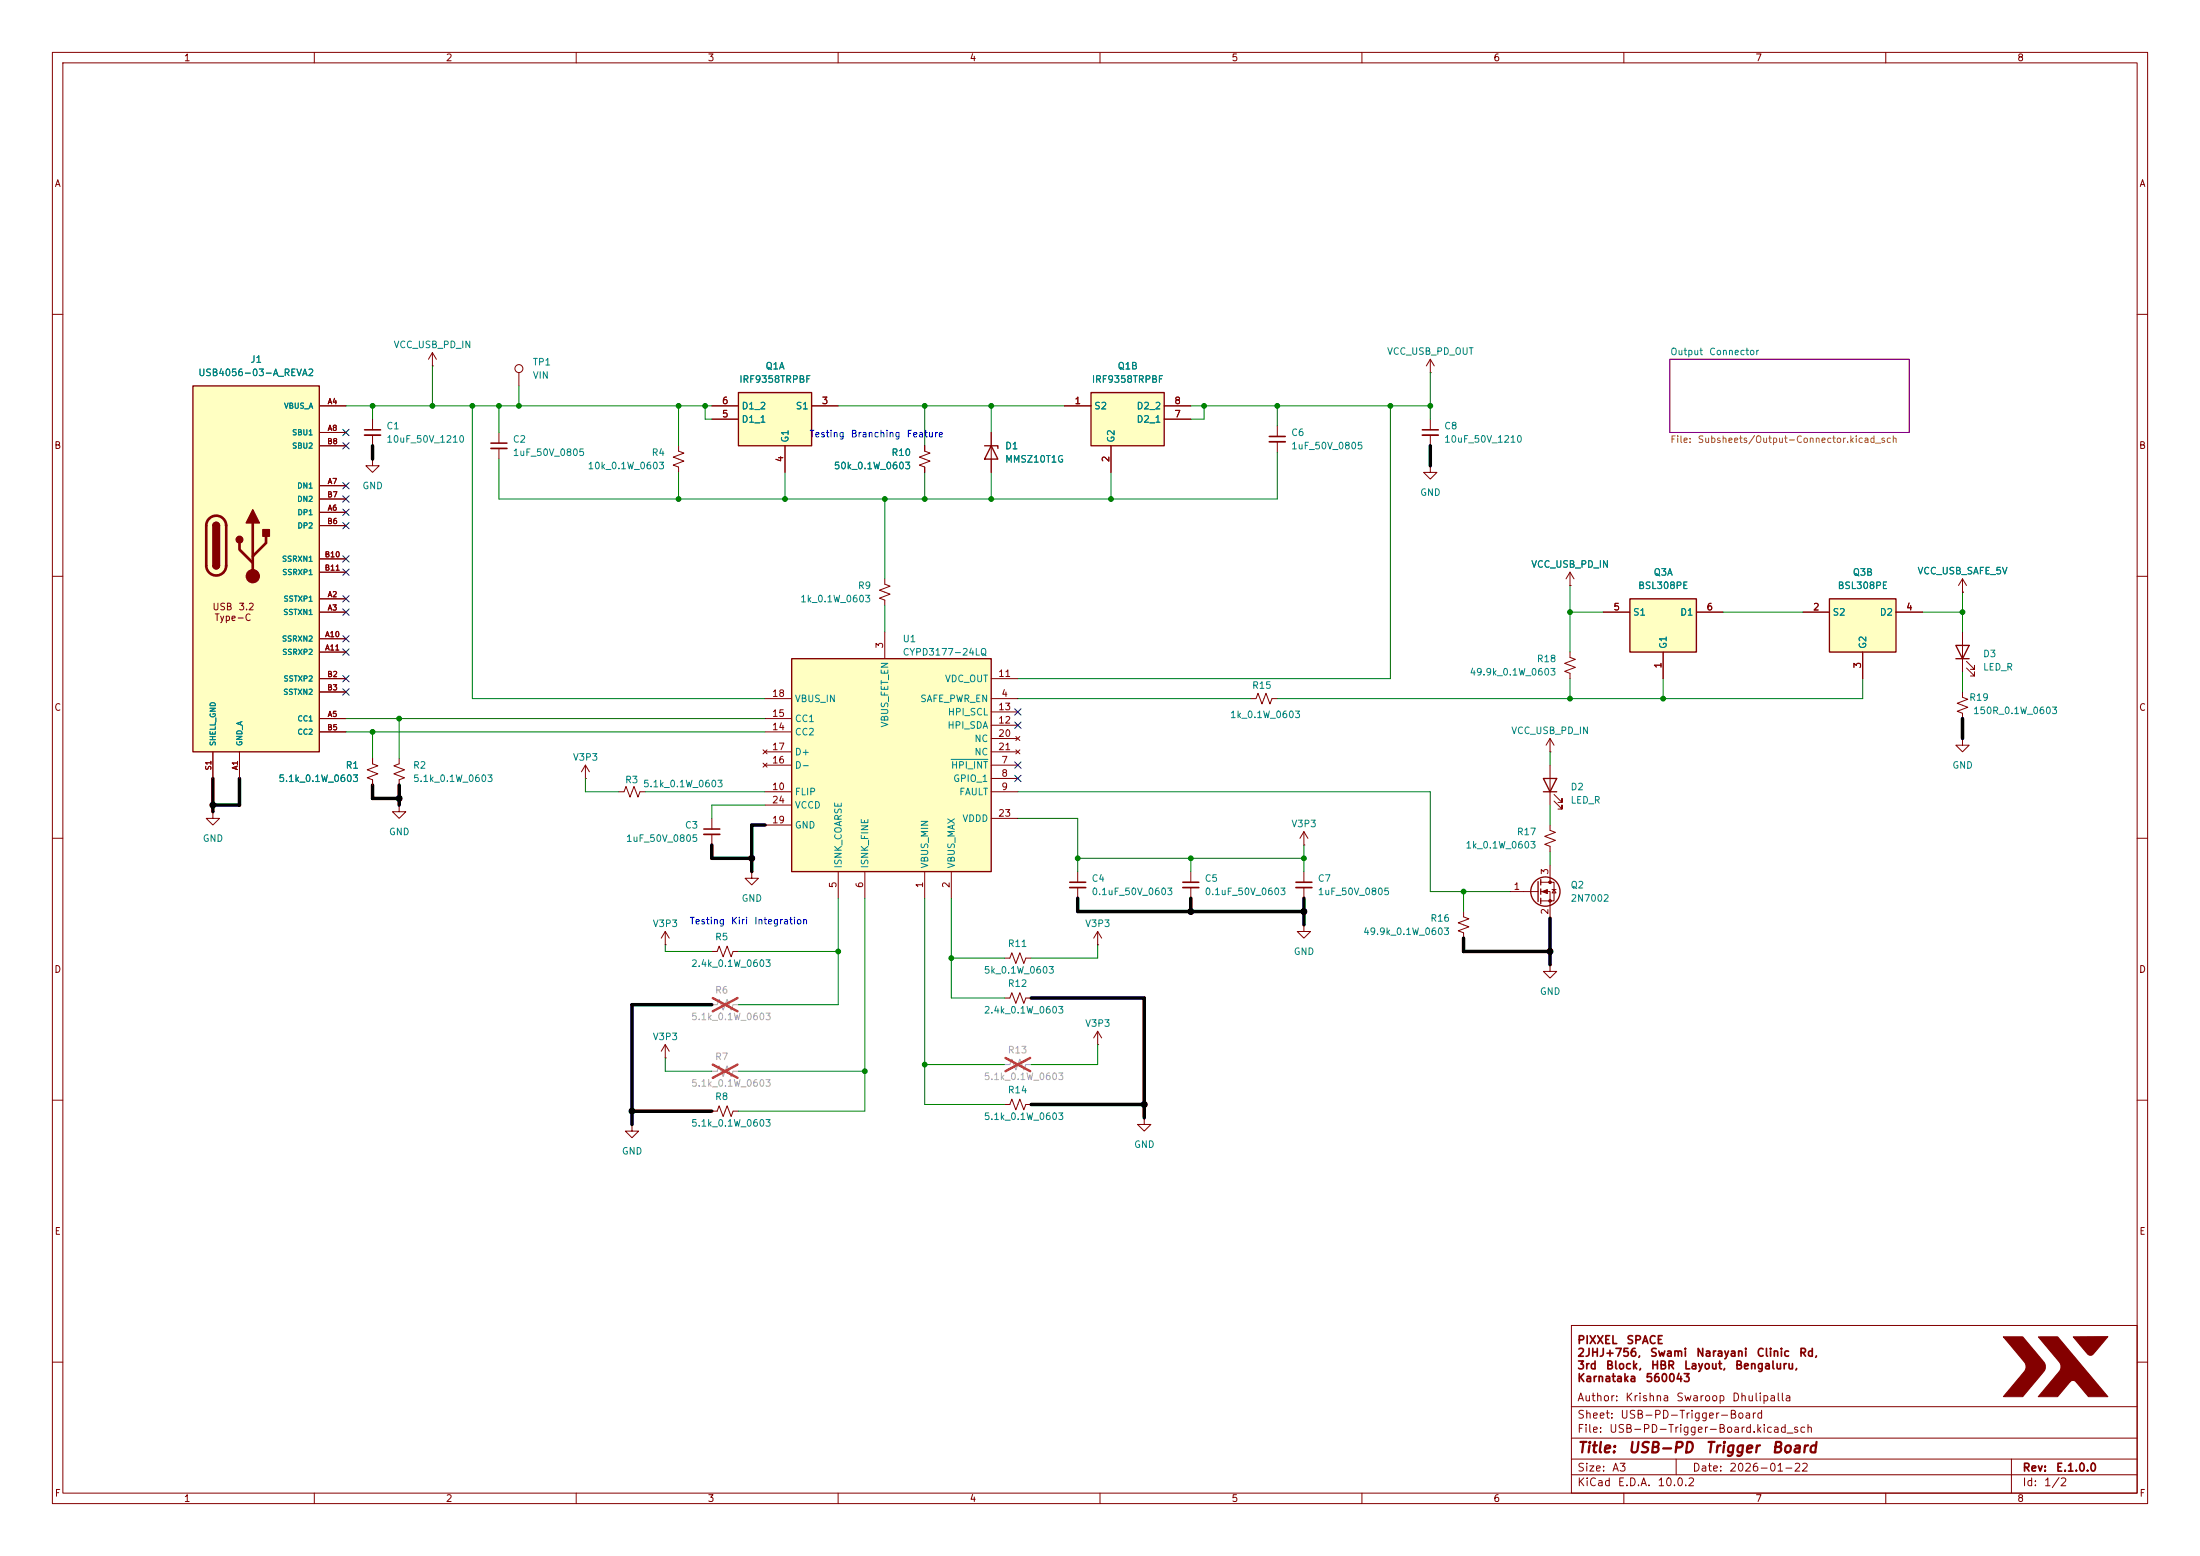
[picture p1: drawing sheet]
<svg xmlns="http://www.w3.org/2000/svg" width="420mm" height="297mm" viewBox="0 0 420 297" stroke-linecap="round" stroke-linejoin="round" font-family="sans-serif">
<path d="M0 0h420v297h-420z" fill="#fff" stroke="#fff" stroke-width=".19"/>
<g fill="none" stroke="#840000" stroke-width=".19">
<path d="M10 10h400v277h-400zM12 12h396v273h-396zM60 10v2M110 10v2M160 10v2M210 10v2M260 10v2M310 10v2M360 10v2M10 60h2M408 60h2M10 110h2"/>
<path d="M408 110h2M374.6 120.7v7.6M375.4 127.5l1.5 1.5v-.7v.7h-.7M375.4 126.2l1.5 1.6v-.8v.8h-.7M10 160h2M408 160h2M143.5 166.4v1.2h1.3l-1.3 1.3-1.3-1.3h1.3M143.5 166.4h.1M127 199.4l-.8 1.3M127 199.4l.8 1.3M127 199.4v2.5M10 210h2"/>
<path d="M127 201.9h.1M408 210h2M300 253h108v32h-108zM10 260h2M300 278.5h108M300 274.5h108M300 268.5h108M320 278.5v3M384 278.5v6.5M408 260h2M60 285v2M110 285v2"/>
<path d="M160 285v2M210 285v2M260 285v2M300 281.5h108M310 285v2M360 285v2"/>
</g>
<g fill="#840000" stroke="#840000" stroke-width=".19">
<path d="M382.4 255.2h3.7l3.6 4.2a1.8 1.8 0 0 1 0 3l-3.6 4.2h-3.6l3.2-3.9a2.25 2.25 0 0 0 .9-2.6z"/>
<path d="M389.1 255.2h3.7l9.6 11.4h-3.7l-2.7-3.1a1.08 1.08 0 0 0-1.3 .8l-1.9 2.3h-3.7l4.1-4.9 .2-.8-.2-.9z"/>
<path d="M395.8 255.2l6.6-.1-1.9 2.3a2.46 2.46 0 0 1-1.4 1.3 1.89 1.89 0 0 1-1.3-1.1z"/>
</g>
<path d="M318.8 68.6h45.7v14h-45.7z" fill="none" stroke="#840084" stroke-width=".19"/>
<path d="M373.4 123.2h2.5l-1.3 2.5zM373.4 125.7h2.5" fill="none" stroke="#840000" stroke-width=".25"/>
<path d="M311.1 114.3h12.7v10.2h-12.7z" fill="#ffffc2"/>
<path d="M311.1 114.3h12.7v10.2h-12.7z" fill="none" stroke="#840000" stroke-width=".25"/>
<path d="M299.7 111.8h.1M299.7 109.2l-.7 1.3M299.7 109.2l.8 1.3M299.7 109.2v2.6M306.1 116.8h5M323.8 116.8h5.1M374.6 113h.1M374.6 110.5l-.7 1.3M374.6 110.5l.8 1.3M374.6 110.5v2.5M317.5 124.5v5" fill="none" stroke="#840000" stroke-width=".19"/>
<path d="M349.2 114.3h12.7v10.2h-12.7z" fill="#ffffc2"/>
<path d="M349.2 114.3h12.7v10.2h-12.7z" fill="none" stroke="#840000" stroke-width=".25"/>
<g fill="none" stroke="#840000" stroke-width=".19">
<path d="M344.2 116.8h5M361.9 116.8h5.1M355.6 124.5v5M374.6 132.1v1l1.1 .4-2.1 .7 2.1 .8-2.1 .8 1 .3v1.1M71.1 144.8v1l1 .4-2 .7 2 .8-2 .8 1 .3v1.1M76.2 144.8v1l-1 .4 2 .7-2 .8 2 .8-1 .3v1.1M205.7 166.4v2M205.7 169.4v2.1M209.5 177.8v2.5M209.5 177.8l-.7 1.3M209.5 177.8l.8 1.3M227.3 166.4v2"/>
<path d="M227.3 169.4v2.1M191.8 190.5h1l.4-1 .7 2 .8-2 .8 2 .3-1h1M191.8 182.9h1l.4-1 .7 2 .8-2 .8 2 .3-1h1M209.5 199.4h.1M209.5 180.3h.1M209.5 196.9l-.7 1.2M209.5 196.9l.8 1.2M209.5 196.9v2.5M191.8 210.8h1l.4-1 .7 2 .8-2 .8 2 .3-1h1M218.4 213.4v1.2h1.3l-1.3 1.3-1.2-1.3h1.2M218.4 213.4h.1"/>
</g>
<path d="M204.2 168.4h3.1M225.8 168.4h3.1" fill="none" stroke="#840000" stroke-width=".3"/>
<path d="M204.2 169.4h3.1M225.8 169.4h3.1" fill="none" stroke="#840000" stroke-width=".33"/>
<path d="M191.8 203.2h1l.4-1 .7 2 .8-2 .8 2 .3-1h1" fill="none" stroke="#a1a1a1" stroke-width=".19"/>
<path d="M191.9 201.9l4.8 2.6M196.7 201.9l-4.8 2.6" fill="none" stroke="#ff2626" stroke-width=".46"/>
<path d="M151.1 125.7h38.1v40.7h-38.1z" fill="#ffffc2"/>
<path d="M151.1 125.7h38.1v40.7h-38.1z" fill="none" stroke="#840000" stroke-width=".25"/>
<g fill="none" stroke="#840000" stroke-width=".19">
<path d="M168.9 110.5v1l1 .4-2 .7 2 .8-2 .8 1 .4v1M146 133.4h5.1M146 139.7h5.1M146 137.2h5.1M168.9 120.7v5M189.2 133.4h5.1M189.2 129.5h5.1M189.2 138.4h5.1M189.2 135.9h5.1M145.7 145.7l.7 .7M145.7 143.1l.7 .8M146 146.1h5.1"/>
<path d="M146 151.1h5.1M146 143.5h5.1M146 157.5h5.1M146 153.7h5.1M146.4 145.7l-.7 .7M146.4 143.1l-.7 .8M189.2 146.1h5.1M189.2 148.6h5.1M189.2 151.1h5.1M189.2 143.5h5.1M189.2 141h5.1M189.2 156.2h5.1"/>
<path d="M193.9 140.6l.8 .8M193.9 143.1l.8 .8M194.7 140.6l-.8 .8M194.7 143.1l-.8 .8M160 166.4v5.1M165.1 166.4v5.1M176.5 166.4v5.1M181.6 166.4v5.1"/>
</g>
<path d="M181.6 144.9h7" fill="none" stroke="#008484" stroke-width=".19"/>
<path d="M141 74.9h13.9v10.2h-13.9z" fill="#ffffc2"/>
<path d="M141 74.9h13.9v10.2h-13.9z" fill="none" stroke="#840000" stroke-width=".25"/>
<g fill="none" stroke="#840000" stroke-width=".19">
<path d="M99.1 71.1v2.6M135.9 77.5h5.1M154.9 77.5h5.1M71.1 87.6v1.3h1.3l-1.3 1.3-1.3-1.3h1.3M71.1 87.6h.1M71.1 80v2M71.1 83.1v2M95.2 82.6v2M95.2 85.6v2M135.9 80h5.1M149.9 85.1v5.1M176.5 85.1v1l1 .4-2 .7 2 .8-2 .8 1 .4v1"/>
<path d="M40.6 154.9v1.3h1.3l-1.3 1.3-1.2-1.3h1.2M40.6 154.9h.1M76.2 153.7v1.2h1.3l-1.3 1.3-1.3-1.3h1.3M76.2 153.7h.1M111.8 148.6h.1M111.8 146.1l-.8 1.2M111.8 146.1l.7 1.2M111.8 146.1v2.5M118.1 151.1h1l.4-1 .8 2 .7-2 .8 2 .4-1h1M135.9 156.2v2M135.9 159.3v2M279.4 174v1l1 .4-2 .7 2 .8-2 .8 1 .4v1"/>
<circle cx="99.1" cy="70.4" r=".76"/>
</g>
<path d="M69.6 82h3M93.7 84.6h3.1M134.4 158.2h3" fill="none" stroke="#840000" stroke-width=".3"/>
<path d="M69.6 83.1h3M93.7 85.6h3.1M134.4 159.3h3" fill="none" stroke="#840000" stroke-width=".33"/>
<path d="M36.8 73.7h24.2v69.8h-24.2z" fill="#ffffc2"/>
<path d="M36.8 73.7h24.2v69.8h-24.2zM40.6 100.3a.64 .64 0 0 1 .7-.6 .64 .64 0 0 1 .6 .6M40.6 108a.64 .64 0 0 0 .7 .6 .64 .64 0 0 0 .6-.6M294.6 148.6h2.6l-1.3 2.5zM294.6 151.1h2.6" fill="none" stroke="#840000" stroke-width=".25"/>
<path d="M39.9 99a1.9 1.9 0 0 1 2.1-.4 1.9 1.9 0 0 1 1.2 1.7v7.7a1.91 1.91 0 0 1-1.9 1.8 1.91 1.91 0 0 1-1.9-1.8v-7.8l.1-.7zM48.3 99.8v10.2M45.7 103.6v1.3l2.6 2.5M50.8 102.4v1.2l-2.5 2.6" fill="none" stroke="#840000" stroke-width=".51"/>
<g fill="#840000" stroke="#840000" stroke-width=".25">
<path d="M40.6 100.3h1.3v7.7h-1.3z"/>
<path d="M40.8 99.9a.64 .64 0 0 1 .7-.2 .64 .64 0 0 1 .4 .6h-1.3z"/>
<path d="M40.6 108h1.3a.64 .64 0 0 1-.6 .6 .64 .64 0 0 1-.7-.6z"/>
<path d="M48.3 97.3l1.2 2.5h-2.5z"/>
<path d="M50.2 101.1h1.2v1.3h-1.2z"/>
<circle cx="45.7" cy="103" r=".63"/>
</g>
<circle cx="48.3" cy="110" r="1.27" fill="#840000" stroke="#840000" stroke-width=".19"/>
<g fill="none" stroke="#840000" stroke-width=".19">
<path d="M61 77.5h5M82.5 69.9h.1M82.5 67.3l-.7 1.3M82.5 67.3l.8 1.3M82.5 67.3v2.6M273 71.1h.1M273 68.6l-.7 1.3M273 68.6l.8 1.3M273 68.6v2.5M61 97.8h5M61 92.7h5M61 82.6h5"/>
<path d="M61 95.3h5M61 85.1h5M129.5 85.1v1l1.1 .4-2.1 .7 2.1 .8-2.1 .8 1 .4v1M61 114.3h5M61 116.8h5M61 100.3h5M61 106.7h5M61 109.2h5M61 137.2h5M61 121.9h5M61 124.5h5M61 129.5h5"/>
<path d="M61 132.1h5M61 139.7h5M299.7 124.5v1l1 .4-2 .7 2 .8-2 .7 1 .4v1M40.6 143.5v5.1M45.7 143.5v5.1M295.9 143.5h.1M295.9 141v2.5M295.9 146.1v7.6M295.9 141l-.8 1.2M295.9 141l.8 1.2M296.7 152.9l1.5 1.5v-.7v.7h-.8M296.7 151.6l1.5 1.6v-.8v.8h-.8"/>
<path d="M374.6 141v1.2h1.3l-1.3 1.3-1.2-1.3h1.2M374.6 141h.1M295.9 184.2v1.2h1.3l-1.3 1.3-1.3-1.3h1.3M295.9 184.2h.1"/>
</g>
<path d="M208.3 74.9h13.9v10.2h-13.9z" fill="#ffffc2"/>
<g fill="none" stroke="#840000" stroke-width=".25">
<path d="M208.3 74.9h13.9v10.2h-13.9zM188 85.1h2.5v.5M189.2 85.1l1.3 2.5h-2.5zM293.6 168.3v3.8M294.1 167.9v1M294.1 169.7v1M294.1 171.5v1"/>
<circle cx="295" cy="170.2" r="2.79"/>
</g>
<g fill="none" stroke="#840000" stroke-width=".19">
<path d="M61 77.5h5M135.9 77.5h5.1M154.9 77.5h5.1M203.2 77.5h5.1M222.2 77.5h5.1M61 97.8h5M61 92.7h5M61 82.6h5M61 95.3h5M61 85.1h5M135.9 80h5.1M149.9 85.1v5.1"/>
<path d="M176.5 85.1v1M176.5 89.2v1M189.2 82.6v7.6M212.1 85.1v5.1M222.2 80h5.1M243.8 81.3v2M243.8 84.3v2.1M273 88.9v1.3h1.3l-1.3 1.2-1.2-1.2h1.2M273 88.9h.1M273 80v2M273 83.1v2M61 114.3h5"/>
<path d="M61 116.8h5M61 100.3h5M61 106.7h5M61 109.2h5M299.7 111.8h.1M306.1 116.8h5M323.8 116.8h5.1M344.2 116.8h5M361.9 116.8h5.1M374.6 113h.1M61 137.2h5M61 121.9h5"/>
<path d="M61 124.5h5M61 129.5h5M61 132.1h5M61 139.7h5M238.8 133.4h1l.4-1.1 .7 2.1 .8-2.1 .7 2.1 .4-1h1M317.5 124.5v5M355.6 124.5v5M40.6 143.5v5.1M45.7 143.5v5.1M71.1 144.8v1M71.1 148.8v1.1M248.9 158.8v2.5"/>
<path d="M248.9 158.8l-.7 1.2M248.9 158.8l.8 1.2M295.9 157.5v1l1 .4-2 .7 2 .8-2 .8 1 .3v1.1M127 177.8l-.8 1.3M127 177.8l.8 1.3M127 177.8v2.5M248.9 176.5v1.3h1.3l-1.3 1.3-1.3-1.3h1.3M248.9 176.5h.1M248.9 161.3h.1M248.9 166.4v2M248.9 169.4v2.1M288.3 170.2h5.3"/>
<path d="M294.1 168.4h2.6v3.6h-2.6M294.1 170.2h1.8v5.1M295.9 165.1v3.3M296.3 169.8h.8M296.7 169.8l.4 .6h-.8zM127 180.3h.1M135.9 181.6h1l.4-1 .7 2 .8-2 .8 2 .4-1h1M120.6 214.6v1.3h1.3l-1.3 1.3-1.2-1.3h1.2M120.6 214.6h.1M135.9 212.1h1l.4-1 .7 2 .8-2 .8 2 .4-1h1"/>
</g>
<path d="M242.3 83.3h3.1M271.5 82h3.1M247.4 168.4h3" fill="none" stroke="#840000" stroke-width=".3"/>
<path d="M242.3 84.3h3.1M271.5 83.1h3.1M247.4 169.4h3" fill="none" stroke="#840000" stroke-width=".33"/>
<g fill="#840000" stroke="#840000" stroke-width=".19">
<path d="M294.4 170.2l1-.4v.8z"/>
<circle cx="295.9" cy="168.4" r=".25"/>
<circle cx="295.9" cy="172" r=".25"/>
</g>
<path d="M135.9 191.8h1l.4-1 .7 2 .8-2 .8 2 .4-1h1M135.9 204.5h1l.4-1 .7 2 .8-2 .8 2 .4-1h1" fill="none" stroke="#a1a1a1" stroke-width=".19"/>
<path d="M136.1 190.5l4.7 2.5M140.8 190.5l-4.7 2.5M136.1 203.2l4.7 2.5M140.8 203.2l-4.7 2.5" fill="none" stroke="#ff2626" stroke-width=".46"/>
<g fill="none" stroke="#008400" stroke-width=".19">
<path d="M66 77.5h69.9M71.1 77.5v2.5M82.5 69.9v7.6M90.2 77.5v55.9h55.8M95.2 77.5v5.1M99.1 73.7v3.8M129.5 77.5v7.6M134.6 77.5v2.5h1.3M160 77.5h43.2M176.5 77.5v7.6M189.2 77.5v5.1M227.3 77.5h45.7"/>
<path d="M229.9 77.5v2.5h-2.6M243.8 77.5v3.8M265.4 77.5v52h-71.1M273 71.1v8.9M129.5 90.2v5.1M149.9 90.2v5.1M168.9 95.3v15.2M176.5 90.2v5.1M189.2 90.2v5.1M212.1 90.2v5.1M243.8 86.4v8.9h-148.6v-7.7M168.9 115.6v5.1"/>
<path d="M299.7 111.8v12.7M299.7 116.8h6.4M328.9 116.8h15.3M367 116.8h7.6M374.6 113v7.7M66 137.2h80M66 139.7h80M71.1 139.7v5.1M76.2 137.2v7.6M194.3 133.4h44.5M299.7 129.5v3.9M317.5 129.5v3.9"/>
<path d="M355.6 129.5v3.9h-111.8M374.6 128.3v3.8M111.8 148.6v2.5h6.3M123.2 151.1h22.8M146 153.7h-10.1v2.5M194.3 151.1h78.7v19.1h15.3M194.3 156.2h11.4v10.2M295.9 143.5v2.6M295.9 153.7v3.8M160 171.5v20.3h-19M165.1 171.5v40.6h-24.1M176.5 171.5v39.3h15.3"/>
<path d="M181.6 171.5v19h10.2M205.7 163.8h43.2M227.3 163.8v2.6M248.9 161.3v5.1M279.4 170.2v3.8M295.9 162.6v2.5M127 180.3v1.3h8.9M141 181.6h19M181.6 182.9h10.2M209.5 199.4v3.8h-12.7M209.5 180.3v2.6h-12.7M127 201.9v2.6h8.9"/>
<path d="M141 204.5h24.1M176.5 203.2h15.3"/>
</g>
<g fill="none" stroke="#000" stroke-width=".66">
<path d="M71.1 85.1v2.5M273 85.1v3.8M374.6 137.2v3.8M40.6 148.6v6.3M45.7 148.6v5.1h-5.1M71.1 149.9v2.5h5.1M76.2 149.9v3.8M146 157.5h-2.5v8.9M135.9 161.3v2.5h7.6M205.7 171.5v2.5h43.2M227.3 171.5v2.5M248.9 171.5v5"/>
<path d="M279.4 179.1v2.5h16.5M295.9 175.3v8.9M135.9 191.8h-15.3v22.8M196.8 190.5h21.6v22.9M120.6 212.1h15.3M196.8 210.8h21.6"/>
</g>
<g fill="none" stroke="#000084" stroke-width=".19">
<path d="M65.4 84.5l1.2 1.2M65.4 81.9l1.2 1.3M65.4 99.7l1.2 1.2M65.4 92.1l1.2 1.2M65.4 97.2l1.2 1.2M65.4 94.6l1.2 1.3M66.6 84.5l-1.2 1.2M66.6 81.9l-1.2 1.3M66.6 99.7l-1.2 1.2M66.6 92.1l-1.2 1.2M66.6 97.2l-1.2 1.2M66.6 94.6l-1.2 1.3"/>
<path d="M65.4 113.7l1.2 1.2M65.4 116.2l1.2 1.2M65.4 106.1l1.2 1.2M65.4 108.6l1.2 1.2M66.6 113.7l-1.2 1.2M66.6 116.2l-1.2 1.2M66.6 106.1l-1.2 1.2M66.6 108.6l-1.2 1.2M65.4 131.5l1.2 1.2M65.4 128.9l1.2 1.2M65.4 121.3l1.2 1.2M65.4 123.9l1.2 1.2"/>
<path d="M66.6 131.5l-1.2 1.2M66.6 128.9l-1.2 1.2M66.6 121.3l-1.2 1.2M66.6 123.9l-1.2 1.2M193.7 137.8l1.2 1.2M193.7 135.3l1.2 1.2M194.9 137.8l-1.2 1.2M194.9 135.3l-1.2 1.2M193.7 145.4l1.2 1.3M193.7 148l1.2 1.2M194.9 145.4l-1.2 1.3M194.9 148l-1.2 1.2"/>
</g>
<g fill="#008400" stroke="#008400" stroke-width=".19">
<circle cx="76.2" cy="137.2" r=".46"/>
<circle cx="71.1" cy="139.7" r=".46"/>
<circle cx="279.4" cy="170.2" r=".46"/>
<circle cx="299.7" cy="133.4" r=".46"/>
<circle cx="248.9" cy="163.8" r=".46"/>
<circle cx="160" cy="181.6" r=".46"/>
<circle cx="181.6" cy="182.9" r=".46"/>
<circle cx="165.1" cy="204.5" r=".46"/>
<circle cx="176.5" cy="203.2" r=".46"/>
<circle cx="189.2" cy="95.3" r=".46"/>
<circle cx="189.2" cy="77.5" r=".46"/>
<circle cx="212.1" cy="95.3" r=".46"/>
<circle cx="265.4" cy="77.5" r=".46"/>
<circle cx="243.8" cy="77.5" r=".46"/>
<circle cx="229.9" cy="77.5" r=".46"/>
<circle cx="273" cy="77.5" r=".46"/>
<circle cx="99.1" cy="77.5" r=".46"/>
<circle cx="129.5" cy="77.5" r=".46"/>
<circle cx="90.2" cy="77.5" r=".46"/>
<circle cx="82.5" cy="77.5" r=".46"/>
<circle cx="71.1" cy="77.5" r=".46"/>
<circle cx="129.5" cy="95.3" r=".46"/>
<circle cx="134.6" cy="77.5" r=".46"/>
<circle cx="95.2" cy="77.5" r=".46"/>
<circle cx="176.5" cy="77.5" r=".46"/>
<circle cx="149.9" cy="95.3" r=".46"/>
<circle cx="168.9" cy="95.3" r=".46"/>
<circle cx="176.5" cy="95.3" r=".46"/>
<circle cx="205.7" cy="163.8" r=".46"/>
<circle cx="227.3" cy="163.8" r=".46"/>
<circle cx="317.5" cy="133.4" r=".46"/>
<circle cx="374.6" cy="116.8" r=".46"/>
<circle cx="299.7" cy="116.8" r=".46"/>
</g>
<g fill="#000" stroke="#000" stroke-width=".19">
<circle cx="40.6" cy="153.7" r=".56"/>
<circle cx="76.2" cy="152.4" r=".56"/>
<circle cx="143.5" cy="163.8" r=".56"/>
<circle cx="227.3" cy="174" r=".56"/>
<circle cx="248.9" cy="174" r=".56"/>
<circle cx="295.9" cy="181.6" r=".56"/>
<circle cx="120.6" cy="212.1" r=".56"/>
<circle cx="218.4" cy="210.8" r=".56"/>
</g>
<g font-size="2" fill="#840000">
<text x="301" y="277.8">Title:</text>
<text x="310.7" y="277.8">USB-PD</text>
<text x="325.5" y="277.8">Trigger</text>
<text x="338.1" y="277.8">Board</text>
</g>
<g font-size="1.5" fill="#840000">
<text x="301" y="256.9">PIXXEL</text>
<text x="310.4" y="256.9">SPACE</text>
<text x="301" y="259.3">2JHJ+756,</text>
<text x="301" y="261.7">3rd</text>
<text x="306.4" y="261.7">Block,</text>
<text x="314.9" y="259.3">Swami</text>
<text x="315" y="261.7">HBR</text>
<text x="321.4" y="261.7">Layout,</text>
<text x="323.7" y="259.3">Narayani</text>
<text x="331.1" y="261.7">Bengaluru,</text>
<text x="335.2" y="259.3">Clinic</text>
<text x="343.3" y="259.3">Rd,</text>
<text x="301" y="264.2">Karnataka</text>
<text x="301" y="267.8">Author:</text>
<text x="310.1" y="267.8">Krishna</text>
<text x="314" y="264.2">560043</text>
<text x="319.9" y="267.8">Swaroop</text>
<text x="330.5" y="267.8">Dhulipalla</text>
<text x="301" y="273.8">File:</text>
<text x="301" y="271.1">Sheet:</text>
<text x="307.1" y="273.8">USB-PD-Trigger-Board.kicad_sch</text>
<text x="309.2" y="271.1">USB-PD-Trigger-Board</text>
<text x="301" y="281.2">Size:</text>
<text x="307.6" y="281.2">A3</text>
<text x="323" y="281.2">Date:</text>
<text x="330" y="281.2">2026-01-22</text>
<text x="386" y="281.2">Rev:</text>
<text x="392.4" y="281.2">E.1.0.0</text>
<text x="301" y="284">KiCad</text>
<text x="308.7" y="284">E.D.A.</text>
<text x="316.3" y="284">10.0.2</text>
<text x="386" y="284">Id:</text>
<text x="390.1" y="284">1/2</text>
</g>
<g font-size="1.3" fill="#840000">
<text x="35" y="12">1</text>
<text x="85" y="12">2</text>
<text x="135" y="12">3</text>
<text x="185" y="12">4</text>
<text x="235" y="12">5</text>
<text x="285" y="12">6</text>
<text x="335" y="12">7</text>
<text x="385" y="12">8</text>
<text x="10.3" y="36">A</text>
<text x="408.3" y="36">A</text>
<text x="137.7" y="77.4">6</text>
<text x="156.8" y="77.4">3</text>
<text x="205" y="77.4">1</text>
<text x="224.1" y="77.4">8</text>
<text x="137.7" y="80">5</text>
<text x="224.1" y="80">7</text>
<text x="10.3" y="86">B</text>
<text x="149.8" y="88.3" transform="rotate(-90 149.8 88.3)">4</text>
<text x="212.1" y="88.3" transform="rotate(-90 212.1 88.3)">2</text>
<text x="408.2" y="86">B</text>
<text x="40.4" y="116.8">USB</text>
<text x="40.8" y="118.8">Type-C</text>
<text x="45.4" y="116.8">3.2</text>
<text x="307.9" y="116.8">5</text>
<text x="325.7" y="116.8">6</text>
<text x="346" y="116.8">2</text>
<text x="363.8" y="116.8">4</text>
<text x="168.9" y="123.9" transform="rotate(-90 168.9 123.9)">3</text>
<text x="190.5" y="129.5">11</text>
<text x="317.5" y="127.7" transform="rotate(-90 317.5 127.7)">1</text>
<text x="355.6" y="127.7" transform="rotate(-90 355.6 127.7)">3</text>
<text x="10.3" y="136">C</text>
<text x="147.3" y="137.1">15</text>
<text x="147.3" y="133.3">18</text>
<text x="190.5" y="135.9">13</text>
<text x="191.1" y="133.3">4</text>
<text x="408.2" y="136">C</text>
<text x="147.3" y="139.7">14</text>
<text x="147.3" y="143.5">17</text>
<text x="190.5" y="138.4">12</text>
<text x="190.5" y="140.9">20</text>
<text x="190.5" y="143.5">21</text>
<text x="147.3" y="146">16</text>
<text x="191.1" y="146">7</text>
<text x="191.1" y="148.6">8</text>
<text x="147.3" y="151.1">10</text>
<text x="147.3" y="153.6">24</text>
<text x="191.1" y="151.1">9</text>
<text x="147.3" y="157.5">19</text>
<text x="190.5" y="156.2">23</text>
<text x="295.9" y="167.1" transform="rotate(-90 295.9 167.1)">3</text>
<text x="160" y="169.6" transform="rotate(-90 160 169.6)">5</text>
<text x="165.1" y="169.6" transform="rotate(-90 165.1 169.6)">6</text>
<text x="176.5" y="169.6" transform="rotate(-90 176.5 169.6)">1</text>
<text x="181.6" y="169.6" transform="rotate(-90 181.6 169.6)">2</text>
<text x="288.9" y="170.2">1</text>
<text x="295.9" y="174.7" transform="rotate(-90 295.9 174.7)">2</text>
<text x="10.3" y="186">D</text>
<text x="408.2" y="186">D</text>
<text x="10.3" y="236">E</text>
<text x="408.3" y="236">E</text>
<text x="10.3" y="286">F</text>
<text x="35" y="287">1</text>
<text x="85" y="287">2</text>
<text x="135" y="287">3</text>
<text x="185" y="287">4</text>
<text x="235" y="287">5</text>
<text x="285" y="287">6</text>
<text x="335" y="287">7</text>
<text x="385" y="287">8</text>
<text x="408.3" y="286">F</text>
</g>
<g font-size="1.3" fill="#008484">
<text x="47.7" y="69.6">J1</text>
<text x="75" y="66.8">VCC_USB_PD_IN</text>
<text x="101.6" y="70.1">TP1</text>
<text x="146" y="70.8">Q1A</text>
<text x="213.3" y="70.8">Q1B</text>
<text x="264.7" y="68">VCC_USB_PD_OUT</text>
<text x="318.8" y="68.1">Output</text>
<text x="326.2" y="68.1">Connector</text>
<text x="37.8" y="72.1">USB4056-03-A_REVA2</text>
<text x="101.6" y="72.6">VIN</text>
<text x="141" y="73.4">IRF9358TRPBF</text>
<text x="208.3" y="73.4">IRF9358TRPBF</text>
<text x="73.7" y="82.3">C1</text>
<text x="141.5" y="81">D1_1</text>
<text x="141.5" y="78.4">D1_2</text>
<text x="151.8" y="78.4">S1</text>
<text x="208.8" y="78.4">S2</text>
<text x="216.9" y="81">D2_1</text>
<text x="216.9" y="78.4">D2_2</text>
<text x="246.4" y="83.5">C6</text>
<text x="275.6" y="82.3">C8</text>
<text x="73.7" y="84.8">10uF_50V_1210</text>
<text x="97.8" y="84.8">C2</text>
<text x="97.8" y="87.3">1uF_50V_0805</text>
<text x="112.1" y="89.9">10k_0.1W_0603</text>
<text x="124.3" y="87.3">R4</text>
<text x="150.8" y="84.6" transform="rotate(-90 150.8 84.6)">G1</text>
<text x="159.1" y="89.9">50k_0.1W_0603</text>
<text x="170.1" y="87.3">R10</text>
<text x="191.8" y="86.1">D1</text>
<text x="191.8" y="88.6">MMSZ10T1G</text>
<text x="213.1" y="84.6" transform="rotate(-90 213.1 84.6)">G2</text>
<text x="246.4" y="86.1">1uF_50V_0805</text>
<text x="275.6" y="84.8">10uF_50V_1210</text>
<text x="69.1" y="93.7">GND</text>
<text x="271" y="95">GND</text>
<text x="163.7" y="112.7">R9</text>
<text x="292.2" y="108.7">VCC_USB_PD_IN</text>
<text x="312.6" y="112.7">BSL308PE</text>
<text x="315.6" y="110.2">Q3A</text>
<text x="350.7" y="112.7">BSL308PE</text>
<text x="353.6" y="110.2">Q3B</text>
<text x="366" y="109.9">VCC_USB_SAFE_5V</text>
<text x="152.7" y="115.3">1k_0.1W_0603</text>
<text x="311.7" y="117.8">S1</text>
<text x="320.7" y="117.8">D1</text>
<text x="349.8" y="117.8">S2</text>
<text x="358.8" y="117.8">D2</text>
<text x="172.2" y="122.9">U1</text>
<text x="172.2" y="125.4">CYPD3177-24LQ</text>
<text x="318.5" y="124" transform="rotate(-90 318.5 124)">G1</text>
<text x="356.6" y="124" transform="rotate(-90 356.6 124)">G2</text>
<text x="378.5" y="125.7">D3</text>
<text x="180.3" y="130.5">VDC_OUT</text>
<text x="238.9" y="131.8">R15</text>
<text x="280.5" y="129.2">49.9k_0.1W_0603</text>
<text x="293.3" y="126.7">R18</text>
<text x="378.5" y="128.3">LED_R</text>
<text x="151.6" y="134.3">VBUS_IN</text>
<text x="175.6" y="134.3">SAFE_PWR_EN</text>
<text x="180.8" y="136.9">HPI_SCL</text>
<text x="234.7" y="137.4">1k_0.1W_0603</text>
<text x="375.8" y="134.1">R19</text>
<text x="376.6" y="136.6">150R_0.1W_0603</text>
<text x="151.6" y="140.7">CC2</text>
<text x="151.6" y="138.1">CC1</text>
<text x="169.9" y="139" transform="rotate(-90 169.9 139)">VBUS_FET_EN</text>
<text x="180.8" y="139.4">HPI_SDA</text>
<text x="185.9" y="141.9">NC</text>
<text x="288.4" y="140.4">VCC_USB_PD_IN</text>
<text x="53.1" y="149.6">5.1k_0.1W_0603</text>
<text x="65.9" y="147">R1</text>
<text x="78.7" y="147">R2</text>
<text x="78.7" y="149.6">5.1k_0.1W_0603</text>
<text x="109.3" y="145.5">V3P3</text>
<text x="119.2" y="149.8">R3</text>
<text x="151.6" y="147">D-</text>
<text x="151.6" y="144.5">D+</text>
<text x="181.4" y="147">HPI_INT</text>
<text x="181.9" y="149.6">GPIO_1</text>
<text x="185.9" y="144.5">NC</text>
<text x="372.6" y="147">GND</text>
<text x="122.7" y="150.6">5.1k_0.1W_0603</text>
<text x="151.6" y="152.1">FLIP</text>
<text x="151.6" y="154.6">VCCD</text>
<text x="183" y="152.1">FAULT</text>
<text x="299.7" y="151.1">D2</text>
<text x="299.7" y="153.7">LED_R</text>
<text x="38.6" y="161">GND</text>
<text x="74.2" y="159.7">GND</text>
<text x="119.4" y="161">1uF_50V_0805</text>
<text x="130.7" y="158.5">C3</text>
<text x="151.6" y="158.5">GND</text>
<text x="183.6" y="157.2">VDDD</text>
<text x="246.4" y="158.2">V3P3</text>
<text x="289.5" y="159.7">R17</text>
<text x="161" y="165.9" transform="rotate(-90 161 165.9)">ISNK_COARSE</text>
<text x="166.1" y="165.9" transform="rotate(-90 166.1 165.9)">ISNK_FINE</text>
<text x="177.5" y="165.9" transform="rotate(-90 177.5 165.9)">VBUS_MIN</text>
<text x="182.6" y="165.9" transform="rotate(-90 182.6 165.9)">VBUS_MAX</text>
<text x="279.7" y="162.3">1k_0.1W_0603</text>
<text x="141.5" y="172.4">GND</text>
<text x="208.3" y="168.6">C4</text>
<text x="208.3" y="171.2">0.1uF_50V_0603</text>
<text x="229.9" y="168.6">C5</text>
<text x="229.9" y="171.2">0.1uF_50V_0603</text>
<text x="251.5" y="168.6">C7</text>
<text x="251.5" y="171.2">1uF_50V_0805</text>
<text x="299.7" y="169.9">Q2</text>
<text x="299.7" y="172.4">2N7002</text>
<text x="124.5" y="177.2">V3P3</text>
<text x="136.4" y="179.8">R5</text>
<text x="207.1" y="177.2">V3P3</text>
<text x="260.1" y="178.8">49.9k_0.1W_0603</text>
<text x="273" y="176.2">R16</text>
<text x="131.8" y="184.9">2.4k_0.1W_0603</text>
<text x="192.3" y="181.1">R11</text>
<text x="246.9" y="182.6">GND</text>
<text x="187.7" y="186.1">5k_0.1W_0603</text>
<text x="192.3" y="188.7">R12</text>
<text x="293.9" y="190.2">GND</text>
<text x="187.7" y="193.8">2.4k_0.1W_0603</text>
<text x="207.1" y="196.3">V3P3</text>
<text x="124.5" y="198.8">V3P3</text>
<text x="192.3" y="209">R14</text>
<text x="131.8" y="215.3">5.1k_0.1W_0603</text>
<text x="136.4" y="210.3">R8</text>
<text x="187.7" y="214.1">5.1k_0.1W_0603</text>
<text x="118.6" y="220.7">GND</text>
<text x="216.4" y="219.4">GND</text>
</g>
<g font-size="1.3" fill="#0000c2">
<text x="154.4" y="83.8">Testing</text>
<text x="162.3" y="83.8">Branching</text>
<text x="173" y="83.8">Feature</text>
<text x="131.5" y="176.7">Testing</text>
<text x="139.4" y="176.7">Kiri</text>
<text x="143.9" y="176.7">Integration</text>
</g>
<g font-size="1.3" fill="#848400">
<text x="318.8" y="84.8">File:</text>
<text x="324" y="84.8">Subsheets/Output-Connector.kicad_sch</text>
</g>
<g font-size="1.3" fill="#a1a1a1">
<text x="136.4" y="189.9">R6</text>
<text x="131.8" y="195">5.1k_0.1W_0603</text>
<text x="136.4" y="202.6">R7</text>
<text x="192.3" y="201.4">R13</text>
<text x="131.8" y="207.7">5.1k_0.1W_0603</text>
<text x="187.7" y="206.5">5.1k_0.1W_0603</text>
</g>
<g font-size="1" fill="#840000">
<text x="62.5" y="77.4">A4</text>
<text x="62.5" y="82.5">A8</text>
<text x="62.4" y="85">B8</text>
<text x="62.4" y="95.2">B7</text>
<text x="62.5" y="92.6">A7</text>
<text x="62.4" y="100.3">B6</text>
<text x="62.5" y="97.7">A6</text>
<text x="61.9" y="106.6">B10</text>
<text x="61.9" y="109.1">B11</text>
<text x="62.5" y="114.2">A2</text>
<text x="62.5" y="116.8">A3</text>
<text x="62" y="121.8">A10</text>
<text x="62" y="124.4">A11</text>
<text x="62.4" y="129.5">B2</text>
<text x="62.4" y="132">B3</text>
<text x="62.5" y="137.1">A5</text>
<text x="62.4" y="139.6">B5</text>
<text x="40.6" y="147.1" transform="rotate(-90 40.6 147.1)">S1</text>
<text x="45.6" y="147.1" transform="rotate(-90 45.6 147.1)">A1</text>
</g>
<g font-size="1" fill="#008484">
<text x="54.1" y="78.2">VBUS_A</text>
<text x="55.7" y="83.3">SBU1</text>
<text x="55.7" y="85.9">SBU2</text>
<text x="56.6" y="93.5">DN1</text>
<text x="56.6" y="96">DN2</text>
<text x="56.7" y="98.6">DP1</text>
<text x="56.7" y="101.1">DP2</text>
<text x="53.7" y="107.5">SSRXN1</text>
<text x="53.8" y="110">SSRXP1</text>
<text x="54" y="117.6">SSTXN1</text>
<text x="54" y="115.1">SSTXP1</text>
<text x="53.7" y="122.7">SSRXN2</text>
<text x="53.8" y="125.2">SSRXP2</text>
<text x="54" y="130.3">SSTXP2</text>
<text x="54" y="132.9">SSTXN2</text>
<text x="56.7" y="137.9">CC1</text>
<text x="41.4" y="142.5" transform="rotate(-90 41.4 142.5)">SHELL_GND</text>
<text x="46.5" y="142.5" transform="rotate(-90 46.5 142.5)">GND_A</text>
<text x="56.7" y="140.5">CC2</text>
</g>
</svg>
